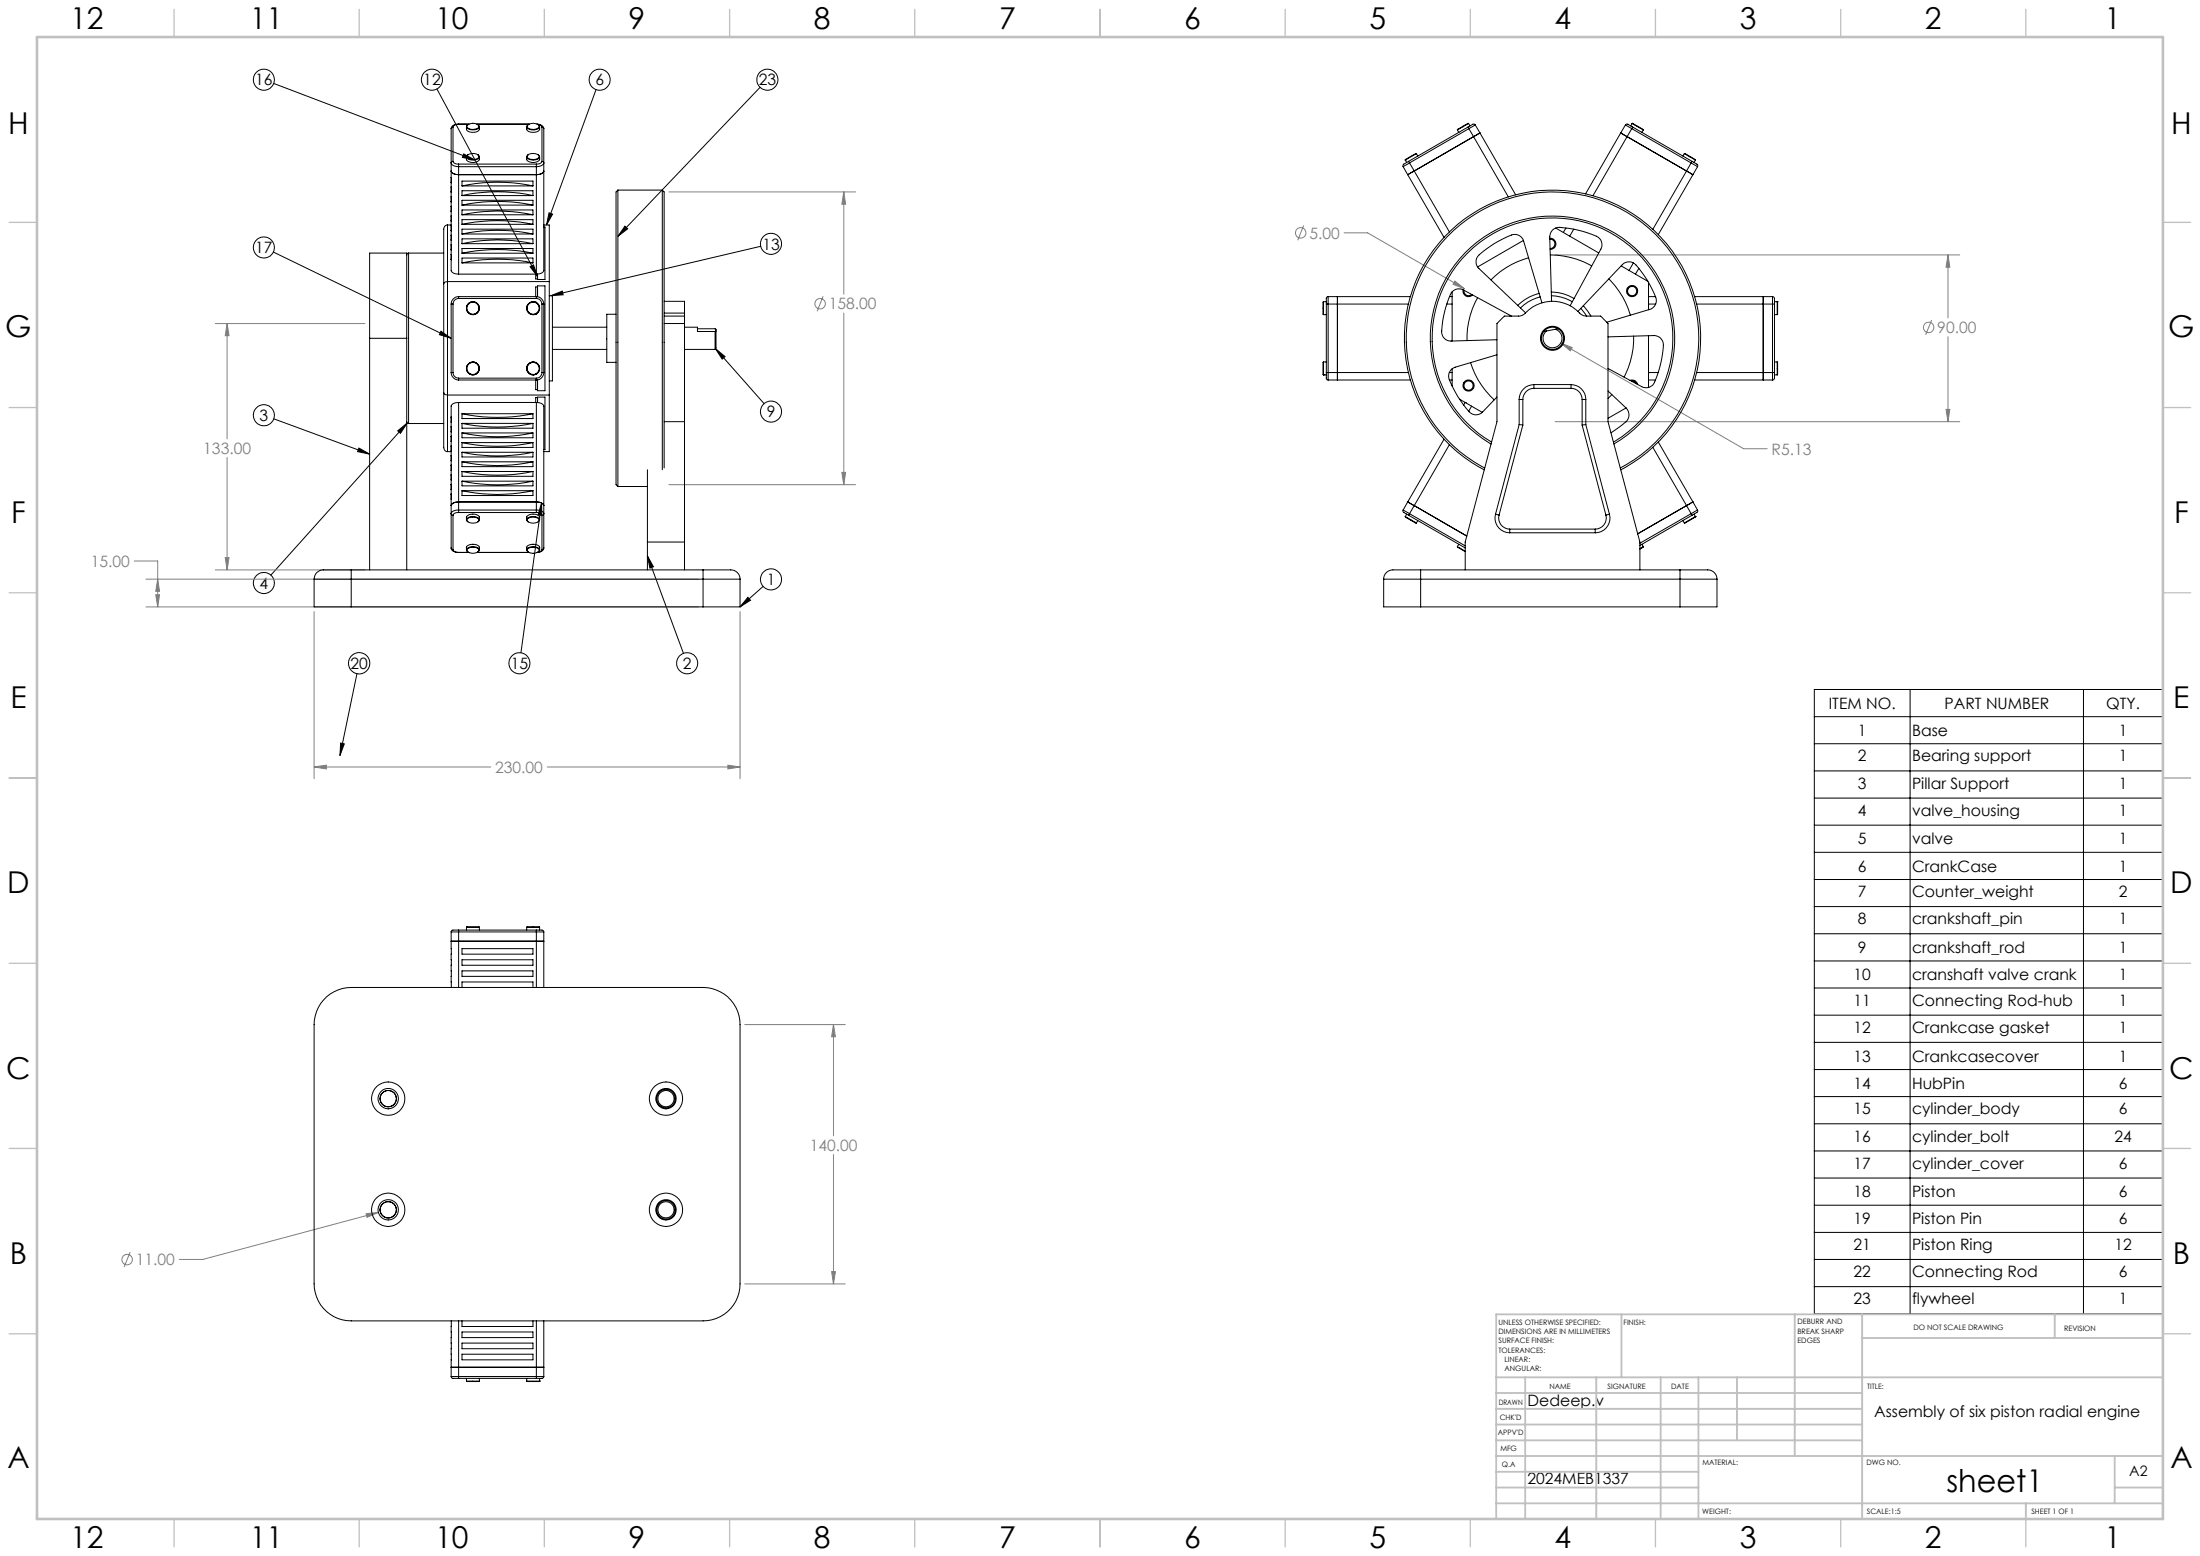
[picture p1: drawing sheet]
<svg xmlns="http://www.w3.org/2000/svg" width="594mm" height="420mm" viewBox="0 0 594 420" stroke-linecap="round" stroke-linejoin="round" font-family="sans-serif">
<g fill="none" stroke="#808080" stroke-width=".27">
<path d="M180.6 51.8h50.4M227.8 51.8l.5 3.3h-1zM227.8 51.8v27.6M222.3 80l-1.7 4M352 60.8l-1.6 4.1M362.9 62.8h6.4l26.1 15.1M392.8 75.9l2.6 2-3.1-1.2zM419.9 68.8h109.2M526 68.8l.5 3.3h-1.1zM526 68.8v17M58.1 87.3h40.4M61.3 87.3v31.1"/>
<path d="M61.3 87.3l.5 3.3h-1zM227.8 84.5v46.3M421.4 92.6l49.4 28.5h6.3M421.4 92.6l3.1 1.2-.5 .9zM521.5 86.4l-1.6 4M526 90.9v22.9M419.9 113.8h109.2M525.4 110.5h1.1l-.5 3.3zM61.3 123.5v30.3M180.6 130.8h50.4M227.3 127.5h1l-.5 3.3zM36.2 151.4h6.4v12.4"/>
<path d="M39.4 156.3h149.2M42.6 156.3l.5 3.3h-1zM58.1 153.8h40.4M60.8 150.5h1l-.5 3.3zM39.4 163.8h149.2M42.1 160.5h1l-.5 3.3zM84.8 165.1v45.1M199.8 165.1v45.1M84.8 207l3.3-.5v1.1zM84.8 207h47.7M147.7 207h52.1M196.5 206.5l3.3 .5-3.3 .6z"/>
<path d="M201.1 276.6h27.1M225 276.6v30M225 276.6l.6 3.2h-1.1zM225 311.6v35M35.1 338l-1.6 4M98.8 327.6l3.4-.3-3.1 1.3zM102.2 327.3l-47.4 12.7h-6.4M201.1 346.6h27.1M224.5 343.2h1.1l-.6 3.4z"/>
<circle cx="351.2" cy="62.9" r="1.41"/>
<circle cx="221.4" cy="82" r="1.41"/>
<circle cx="520.7" cy="88.4" r="1.42"/>
<circle cx="34.3" cy="340" r="1.41"/>
</g>
<g fill="none" stroke="#000" stroke-width=".27">
<path d="M73.9 22.5l54.2 20.7M118 24l27.1 50.6M160.9 24.2l-13.3 36.5M205.2 23.6l-38.4 40.2M125.2 41.5l2.9 1.7-3.3-.7zM148.2 57.4l1 .4-1.6 2.9zM73.8 68l48 23.3M143.1 72l.9-.5 1.1 3.1zM148.7 79.8l3.1-1.2 .2 1zM168.7 61l.8 .8-2.7 2zM205.4 66.5l-56.7 13.3M119.1 89.4l2.7 1.9-3.2-1z"/>
<path d="M193.2 94.1l2.6 2.2-.8 .6zM193.2 94.1l13.1 14.9M73.9 113l25.9 9.6M107.4 116.3l2.6-2.1-1.9 2.8zM110 114.2l-36.9 41M96.9 120.9l2.9 1.7-3.2-.7zM146.2 135.8l.1 3.3-1-.1zM146.2 135.8l-5.5 40.4M174.8 150.1l1.6 2.9-.9 .3zM174.8 150.1l9.7 26.3M206.1 158.3l-6.3 5.5M201.9 161.2l.7 .8-2.8 1.8z"/>
<path d="M96.4 181.8l-4.6 22.1M489.9 186.1h94.1v168.5h-94.1zM489.9 193.4h94.1M515.7 186.1v168.5M562.5 186.1v168.5M92 200.6l1 .2-1.2 3.1zM489.9 200.7h94.1M489.9 208.1h94.1M489.9 215.4h94.1M489.9 222.7h94.1M489.9 230.1h94.1M489.9 237.4h94.1"/>
<path d="M489.9 244.7h94.1M489.9 252h94.1M489.9 259.4h94.1M489.9 266.7h94.1M489.9 274h94.1M489.9 281.4h94.1M489.9 288.7h94.1M489.9 296h94.1M489.9 303.3h94.1M489.9 310.7h94.1M489.9 318h94.1M489.9 325.3h94.1"/>
<path d="M489.9 332.7h94.1M489.9 340h94.1M489.9 347.3h94.1"/>
<circle cx="71.2" cy="21.5" r="2.85"/>
<circle cx="116.6" cy="21.5" r="2.85"/>
<circle cx="161.9" cy="21.5" r="2.85"/>
<circle cx="207.2" cy="21.5" r="2.84"/>
<circle cx="71.3" cy="66.8" r="2.84"/>
<circle cx="208.2" cy="65.8" r="2.85"/>
<circle cx="71.3" cy="112.1" r="2.84"/>
<circle cx="208.2" cy="111.1" r="2.84"/>
<circle cx="71.2" cy="157.4" r="2.85"/>
<circle cx="208.2" cy="156.4" r="2.84"/>
<circle cx="97" cy="179" r="2.88"/>
<circle cx="140.3" cy="179" r="2.85"/>
<circle cx="185.5" cy="179" r="2.84"/>
</g>
<g fill="none" stroke="#c0c0c0" stroke-width=".35">
<path d="M47 2.5v7.5M97 2.5v7.5M147 2.5v7.5M197 2.5v7.5M247 2.5v7.5M297 2.5v7.5M347 2.5v7.5M397 2.5v7.5M447 2.5v7.5M497 2.5v7.5M547 2.5v7.5M2.5 60h7.5"/>
<path d="M584 60h7.5M2.5 110h7.5M584 110h7.5M2.5 160h7.5M584 160h7.5M2.5 210h7.5M584 210h7.5M2.5 260h7.5M584 260h7.5M2.5 310h7.5M584 310h7.5M2.5 360h7.5"/>
<path d="M584 360h7.5M47 410v7.5M97 410v7.5M147 410v7.5M197 410v7.5M247 410v7.5M297 410v7.5M347 410v7.5M397 410v7.5M447 410v7.5M497 410v7.5M547 410v7.5"/>
</g>
<g fill="none" stroke="#c0c0c0" stroke-width=".5">
<path d="M437.8 354.8v17M484.6 354.8v38.2M502.8 354.8v55.2M554.8 354.8v6.4M584 354.8h-180v55.2M404 371.8h180M404 376h98.8M411.8 371.8v38.2M431 371.8v38.2M448.4 371.8v38.2M458.6 371.8v38.2M469 371.8v17"/>
<path d="M502.8 361.2h81.2M404 388.8h98.8M404 384.5h98.8M404 380.3h98.8M404 397.3h54.6M404 393h180M571 393v12.8M404 405.8h180M404 401.5h54.6M547 405.8v4.2M571 401.5h13"/>
</g>
<path d="M10 10h574v400h-574z" fill="none" stroke="#c0c0c0" stroke-width=".7"/>
<path d="M92 200.6l1 .2-1.2 3.1zM125.2 41.5l2.9 1.7-3.3-.7zM143.1 72l.9-.5 1.1 3.1zM148.2 57.4l1 .4-1.6 2.9zM168.7 61l.8 .8-2.7 2zM148.7 79.8l3.1-1.2 .2 1zM193.2 94.1l2.6 2.2-.8 .6zM201.9 161.2l.7 .8-2.8 1.8zM174.8 150.1l1.6 2.9-.9 .3zM146.2 135.8l.1 3.3-1-.1zM96.9 120.9l2.9 1.7-3.2-.7zM107.4 116.3l2.6-2.1-1.9 2.8zM119.1 89.4l2.7 1.9-3.2-1z" fill="#000"/>
<path d="M42.6 156.3l.5 3.3h-1zM42.1 160.5h1l-.5 3.3zM84.8 207l3.3-.5v1.1zM196.5 206.5l3.3 .5-3.3 .6zM227.3 127.5h1l-.5 3.3zM227.8 51.8l.5 3.3h-1zM61.3 87.3l.5 3.3h-1zM60.8 150.5h1l-.5 3.3zM225 276.6l.6 3.2h-1.1zM224.5 343.2h1.1l-.6 3.4zM98.8 327.6l.3 1 3.1-1.3zM421.4 92.6l2.6 2.1 .5-.9zM526 68.8l.5 3.3h-1.1zM525.4 110.5h1.1l-.5 3.3zM392.8 75.9l-.5 .8 3.1 1.2z" fill="#808080"/>
<g fill="none" stroke="#000" stroke-width=".27">
<path d="M121.8 34.7v38.3a1.81 1.81 0 0 0 2 1M122.3 34.3l-.3 .1-.2 .3M122.3 34.3v9.3M123.8 33.5h-.3a1.51 1.51 0 0 0-1.7 1.2M123.8 33.5a1.45 1.45 0 0 0-1.5 .8M123.8 33.5h2.8M123.8 33.5h.1M123.8 33.5h2.7M125.9 34.8a1.62 1.62 0 0 0 2.1 .9l.4-.1a1.04 1.04 0 0 0 1-.8M125.9 34.2v.8M126.2 33.8a2.27 2.27 0 0 1 3.1 .2 1.51 1.51 0 0 1-1.8 .9h-.5a.82 .82 0 0 1-.8-1.1zM126.4 33.6l-.1 .1a.54 .54 0 0 0-.1 1 2.64 2.64 0 0 0 3.2-.3l-.1-.5-.3-.3"/>
<path d="M128.7 33.5h14.2M128.9 33.5h13.9M129.4 34.2v.8M142.2 34.8a1.62 1.62 0 0 0 2 .9l.5-.1a1.04 1.04 0 0 0 1-.8M142.2 34.2v.8M142.5 33.8a2.24 2.24 0 0 1 3.1 .3 2.1 2.1 0 0 1-3.3 .2zM142.6 33.6l-.1 .1a.54 .54 0 0 0-.1 .9 2.55 2.55 0 0 0 3.2-.2l.1-.2M145 33.5l.6 .1 .8 .4 .4 .7M145.2 33.6l.8 .3 .3 .4M145.3 33.6l.4 .6M145.7 34.2v.8M146.3 34.3l.4 .1 .1 .3"/>
<path d="M146.3 34.3v9.3M146.8 34.7v38.3a1.81 1.81 0 0 1-2 1M393.5 35.1l.4 .6M396.3 34.3l.3 .4M396.3 34.3l-16 9.3M396.5 33.3l-3 1.8M396.5 33.3l.4 .7M396.6 34.7l1.3 2.2M396.6 34.7l-16 9.3M397.9 36.9l-16.1 9.3M397.9 36.9l9.3 16.2M398.3 33.7l-1.7 1"/>
<path d="M398.3 33.7l-.5-.2-1.5 .8M398.3 33.7l1.3 2.2M399.6 35.9l-1.7 1M399.6 35.9l9.6 16.7M437.6 35.9l1.7 1M437.6 35.9l-9.5 16.4M438.9 33.7l1.7 1M438.9 33.7l.6-.2 1.3 .8M438.9 33.7l-1.3 2.2M439.3 36.9l16.1 9.3M439.3 36.9l-9.2 15.9M440.6 34.7l-1.3 2.2"/>
<path d="M440.6 34.7l16 9.3M440.7 33.3h.1M440.7 33.3l3 1.8M440.7 33.3l-.4 .7M440.8 34.3l-.2 .4M440.8 34.3l16 9.3M443.7 35.1l-.4 .6M121.8 46.2a1.81 1.81 0 0 0 2 .9h21a1.81 1.81 0 0 0 2-.9M121.8 59.6v.1M121.8 58.3v.1M121.8 57v.1M121.8 55.7v.1"/>
<path d="M121.8 54.4v.1M121.8 53.1v.1M121.8 51.8v.1M121.8 50.5v.1M121.8 49.2v.1M121.8 47.9v.1M122.3 43.6h-.1a.51 .51 0 0 0-.4 .4 .51 .51 0 0 0 .4 .5l1.6 .5M122.3 43.6a1.38 1.38 0 0 0 1.5 .7M123.8 44.3v.7M123.8 45h21M123.8 44.3h21M123.8 45v29"/>
<path d="M124.7 50.2a46.9 46.9 0 0 1 19.2 0M124.7 52.8a45.3 45.3 0 0 1 19.2 0M124.7 55.4a46.9 46.9 0 0 1 19.2 0M124.7 58a45.3 45.3 0 0 1 19.2 0M124.7 50.2v-1.3h19.2v1.3M124.7 52.8v-1.3h19.2v1.3M124.7 55.4v-1.3h19.2v1.3M124.7 58v-1.3h19.2v1.3M124.7 55.4h19.2M124.7 50.2h19.2M124.7 52.8h19.2M124.7 58h19.2"/>
<path d="M125.9 42.9a1.77 1.77 0 0 0 2.5 .9 1.04 1.04 0 0 0 1-.9M125.9 42.4v.7M126.3 41.8a2.34 2.34 0 0 1 3 .3 1.26 1.26 0 0 1-1.7 1l-.9-.2a.65 .65 0 0 1-.6-.9zM126.4 41.8l-.5 .6M129 41.8h.1a.55 .55 0 0 1 .2 .9 2.63 2.63 0 0 1-3.3-.1l-.1-.2M129.4 42.4v.7M142.2 42.9a1.77 1.77 0 0 0 2.5 .9 1.04 1.04 0 0 0 1-.9M142.2 42.4v.7M142.5 41.9a2.43 2.43 0 0 1 3 .1l.1 .3a2.15 2.15 0 0 1-3.3 0zM142.6 41.8h-.1a.56 .56 0 0 0-.2 .9 2.68 2.68 0 0 0 3.3-.1v-.5l-.3-.3M144.8 44.3v.7M144.8 45v29"/>
<path d="M145.7 42.4v.7M146.3 43.6h.2a.58 .58 0 0 1 .3 .6 .58 .58 0 0 1-.6 .5l-1.4 .3M146.3 43.6a1.38 1.38 0 0 1-1.5 .7M166.8 51.3v80M166.8 51.3l-.5 .5v79l.5 .5M166.8 51.3h12M178.8 51.3v75.5M178.8 51.3l.5 .5v74.5M378.8 45l1.3 2.1M379.4 43.2h.1M379.4 43.2l.4 .7M380.1 47.1l9.8 17"/>
<path d="M380.3 43.6l.3 .4M380.3 43.6l-1.3 .7-.2 .4v.3M380.6 44l-1.8 1M380.6 44l1.2 2.2M381.8 46.2l-1.7 .9M381.8 46.2l9.5 16.4M382.4 41.5l-3 1.7M382.4 41.5l.4 .6M454.8 41.5l3 1.7M454.8 41.5l-.4 .6M455.4 46.2l1.7 .9M455.4 46.2l-9.1 15.7"/>
<path d="M456.6 44l1.7 1M456.6 44l-1.2 2.2M456.8 43.6l1.4 .7 .2 .3-.1 .4M456.8 43.6l-.2 .4M457.1 47.1l-9.4 16.2M457.8 43.2l-.4 .7M458.3 45l-1.2 2.1M110.3 68.3l-.3 .2-.2 .3M110.3 68.3v46M110.3 68.3h9.5M120.8 60.7a1.09 1.09 0 0 0-1 1.2v58.9a1.09 1.09 0 0 0 1 1.1M120.8 60.7v61.2"/>
<path d="M120.8 60.7h1M121.8 68.7v.1M121.8 67.4v.1M121.8 66.1v.1M121.8 64.8v.1M121.8 63.5v.1M121.8 62.2v.1M121.8 60.9v.1M121.8 70v.1M123.8 74h21M124.7 60.6a46.9 46.9 0 0 1 19.2 0M124.7 63.2a46.9 46.9 0 0 1 19.2 0"/>
<path d="M124.7 65.8a45.3 45.3 0 0 1 19.2 0M124.7 68.4a46.9 46.9 0 0 1 19.2 0M124.7 71a46.9 46.9 0 0 1 19.2 0M124.7 60.6v-1.3h19.2v1.3M124.7 63.2v-1.3h19.2v1.3M124.7 65.8v-1.3h19.2v1.3M124.7 68.4v-1.3h19.2v1.3M124.7 71v-1.3h19.2v1.3M124.7 71h19.2M124.7 65.8h19.2M124.7 60.6h19.2M124.7 63.2h19.2"/>
<path d="M124.7 68.4h19.2M144.6 74v1.3h.5M145.1 77.5h-.5v2.6M146.8 61.3h.3v14.1h-2v-1.4M146.8 60.7h1.5v61.2h-1.5M148.3 79.8h.9v23h-.9M148.3 76h-27.5a.94 .94 0 0 0-1 .6M392.1 78.8v13.3M395 78.2a1.49 1.49 0 0 0 .8 1.7 1.49 1.49 0 0 0 1.8-.3M395.3 78.4a1.25 1.25 0 0 0 .6 1.3 1.25 1.25 0 0 0 1.5-.2M411.3 64.9l-12.3 7.2M412.7 69.6a22.3 22.3 0 0 0-10.1 5.9"/>
<path d="M415.6 79.2h-.1a12.5 12.5 0 0 0-5.7 3.2M418.5 64.3a1.5 1.5 0 0 1 1.6 1.5 1.5 1.5 0 0 1-1.6 1.5M418.5 64.6a1.25 1.25 0 0 1 1.3 1.2 1.25 1.25 0 0 1-1.3 1.3M418.6 68.8a23 23 0 0 1 11.2 3M418.9 79.8a11.7 11.7 0 0 1 5.6 1.7M418.9 78.8a11.8 11.8 0 0 1 6.1 1.8M420 61.5l11.7 6.8M422.8 61.5l-.7 1.2M424.9 61.9l-1.1 1.8M434.4 75.3a22.7 22.7 0 0 1 5.8 9.8M437.7 71.8l7.2 4.1M441 71l-1.2 2"/>
<path d="M442.5 72.4l-.9 1.6M445.1 76.2v7.4M99.8 91.3v-23h10v23M99.8 91.3h10M99.8 91.3v62.5M109.8 91.3v62.5M121.8 82.1h.5M121.8 82.1v18.5M122.3 82.1v18.5M123.8 80.6a1.57 1.57 0 0 0-1.5 1.5M123.8 80.1a2.05 2.05 0 0 0-2 2M123.8 80.1v.5"/>
<path d="M123.8 80.6h21M123.8 80.1h21M144.6 97.8h.1M144.6 84.8h.1M144.6 81.6h.1M144.8 80.6a1.57 1.57 0 0 1 1.5 1.5M144.8 80.1v.5M144.8 80.1a2.05 2.05 0 0 1 2 2M145.1 80.1v-2.9h2v28.3h-2v-3M145.1 81.9h.1M145.1 84.4v.1M145.1 98.2h.1"/>
<path d="M146.3 82.1h.5M146.3 82.1v18.5M146.8 82.1v18.5M149.2 94.3h14.6M149.2 88.3h14.6M166.3 84.8h-2.5v13h2.5M179.3 81.3h5.5v3.2M179.3 87.3h5.5M179.3 85.3h5.5M179.3 84.5h5.5M184.8 88.3h3.5v1.2h4.8M184.8 84.5v.8"/>
<path d="M184.8 94.3h8.3M184.8 85.3v68.5M188.3 88.7h4.8l.2 .2v.4M193.1 89.5v4.8M193.3 89.3v4.6l-.2 .4M193.3 89.3l-.2 .2M357.3 81.4v3.5M357.3 97.7v3.5M357.3 97.7h.8M357.3 84.9h.8M357.3 81.4h.8M358.1 82.1h.5"/>
<path d="M358.1 82.1v18.5M358.6 80.1v2M358.6 80.1l-.5 .4v1.6M358.6 80.1h22.2M358.6 82.1h21.7M358.6 82.1v18.5M361.1 80.1v22.5M390.6 82.1h1.5M391.4 80.1h.7M392.1 99.5v4.7M397.1 97.9a22.4 22.4 0 0 0 6.3 10M399 80.3a22.5 22.5 0 0 0-2.9 11.7"/>
<path d="M404.2 95.8l-11.3 3.3a2.49 2.49 0 0 0-1.6 3.3 27.9 27.9 0 0 0 5.7 9.1 2.42 2.42 0 0 0 3.3-.3l3.9-4M407.7 85.1l-.1 .2M408.1 85.3l-13-7a2.49 2.49 0 0 0-3.5 1.2 23.8 23.8 0 0 0-2.2 10.9 2.4 2.4 0 0 0 2.4 1.7l12.4-.4M415.9 80.1a11.7 11.7 0 0 0-5.4 3M416.3 81.7l-4.9-16.6a2.49 2.49 0 0 0-3.3-1.7 27.9 27.9 0 0 0-9.1 5.8 2.52 2.52 0 0 0 .3 3.3l12.6 11.9M417.5 89.3l-.7 .2M418.9 81.3l-.5-17.4a2.76 2.76 0 0 1 4-2.4 27.2 27.2 0 0 1 9.1 2.5 2.51 2.51 0 0 1 .7 3.3l-8.3 15.2M419.9 88.9a2.56 2.56 0 0 1 1.5 3.7 2.56 2.56 0 0 1-3.9 .7 2.56 2.56 0 0 1 0-4M419.9 88.9l-2.4 .4M420.7 88.7a3 3 0 0 1 1 4.3 3 3 0 0 1-4.3 .8 3 3 0 0 1-.6-4.3M420.7 88.7a3 3 0 0 0-3.9 .8M420.7 88.7l-.8 .2"/>
<path d="M426 84l12-12.5a2.52 2.52 0 0 1 3.7 0 28.1 28.1 0 0 1 5.5 9.2 2.49 2.49 0 0 1-1.8 2.8l-11.6 3.5M426.8 83.3l1.6 2M427.5 82.5l2 2.8M434.2 90.9l12.3-.3a2.54 2.54 0 0 1 2.6 2.7 25.2 25.2 0 0 1-2.9 10.7 2.54 2.54 0 0 1-2.9 .4l-9.1-4.9M441.1 90.7a22.8 22.8 0 0 1-2.6 11.1M445.1 80.1h1.9M445.1 82.1h1.9M445.1 90.6v14M457.6 80.1h21M458.1 82.1h20.5M476.1 80.1v22.5M478.6 82.1h.5"/>
<path d="M478.6 80.1v2M478.6 80.1l.3 .1 .2 .4v1.5M478.6 82.1v18.5M479.1 97.7h.7M479.1 84.9h.7M479.1 81.4h.7M479.1 82.1v18.5M479.8 97.7v3.5M479.8 81.4h.1M479.8 81.4v3.5M109.8 113.8l.1 .3 .4 .2M110.3 114.3h9.5"/>
<path d="M119.8 106a.94 .94 0 0 0 1 .6h27.5M121.8 100.6h.5M121.8 100.6a2.05 2.05 0 0 0 2 2M121.8 119v.2M121.8 117.7v.2M121.8 116.4v.2M121.8 115.1v.2M121.8 113.8v.2M121.8 112.5v.2M122.3 100.6a1.57 1.57 0 0 0 1.5 1.5M123.8 102.1v.5M123.8 108.6a1.81 1.81 0 0 0-2 1v38.3"/>
<path d="M123.8 108.6v29.1M123.8 102.1h21M123.8 102.6h21M123.8 108.6h21M124.7 119.5a46.9 46.9 0 0 0 19.2 0M124.7 116.9a45.3 45.3 0 0 0 19.2 0M124.7 114.3a46.9 46.9 0 0 0 19.2 0M124.7 111.7a46.9 46.9 0 0 0 19.2 0M124.7 111.7v1.3h19.2v-1.3M124.7 114.3v1.3h19.2v-1.3M124.7 116.9v1.3h19.2v-1.3M124.7 119.5v1.3h19.2v-1.3"/>
<path d="M124.7 111.7h19.2M124.7 116.9h19.2M124.7 119.5h19.2M124.7 114.3h19.2M144.6 101.1h.1M144.6 102.6v2.6h.5M144.8 102.1v.5M144.8 108.6a1.81 1.81 0 0 1 2 1v38.3M144.8 108.6v29.1M145.1 100.7h.1M145.1 108.7v-1.5h2v14.1h-.3M145.1 107.3h-.5v1.3"/>
<path d="M146.3 100.6a1.57 1.57 0 0 1-1.5 1.5M146.3 100.6h.5M146.8 100.6a2.05 2.05 0 0 1-2 2M179.3 113.8h5.5M357.3 101.2h.1M357.3 101.2h.8M358.1 100.6h.5M358.1 100.6v1.6l.5 .4M358.6 100.6v2M358.6 102.6h22.2M358.6 100.6h21.7M389.9 118.6l-9.8 16.9"/>
<path d="M391.3 100.6h.8M391.4 102.6h.7M394.1 107.8l6.1 3.5M395.6 108.6h.1M395.6 108.6l-.4 .7M397.3 109.6l-.7 1.4M402.6 119.9a33 33 0 0 1-8.7-49.8 33 33 0 0 1 50.5 0 33 33 0 0 1-8.6 49.8M402.7 119.3a32.5 32.5 0 0 1-8.4-48.9 32.5 32.5 0 0 1 49.7 0 32.5 32.5 0 0 1-8.4 48.9M410.2 107.8h1M410.2 114.6l1 .1M410.2 107.8v6.8M410.2 114.6l-6.4 24.2"/>
<path d="M411.2 114.7l-6.5 24.3M411.2 107.8v6.9M414.2 103.8a4 4 0 0 0-4 4M414.2 103.8v1M414.2 104.8a3 3 0 0 0-3 3M414.2 103.8h10M414.2 104.8h10M424.2 103.8a4 4 0 0 1 4 4M424.2 104.8a3 3 0 0 1 3 3M424.2 103.8v1M427.2 107.8h1M427.2 114.7l6.4 24.3"/>
<path d="M427.2 107.8v6.9M428.2 114.6l-1 .1M428.2 114.6l6.4 24.2M428.2 107.8v6.8M434.2 105.5l4.9 4.7a2.52 2.52 0 0 1-.1 3.7l-4 2.9M435.2 106.5l-1 1M439 110.1l-4.8 2.8M440.1 102.7a1.51 1.51 0 0 1 2.1 1.1M440.4 102.9a1.17 1.17 0 0 1 1.4 .7M445.1 102.6h1.9M445.1 100.6h2.6M447.7 119.3l9.4 16.2"/>
<path d="M457.6 102.6h21M458.1 100.6h20.5M478.6 100.6v2M478.6 100.6h.5M479.1 100.6v1.5l-.2 .4-.3 .1M479.1 101.2h.7M120.8 121.9h1M121.8 136.5a1.81 1.81 0 0 1 2-1h21a1.81 1.81 0 0 1 2 1M121.8 134.6v.1M121.8 133.3v.2M121.8 132v.2M121.8 130.7v.2"/>
<path d="M121.8 129.4v.2M121.8 128.1v.2M121.8 126.8v.1M121.8 125.5v.2M121.8 124.2v.2M121.8 122.9v.2M121.8 121.6v.2M121.8 120.3v.2M122.3 139.1v9.2M123.8 137.7v.6M123.8 138.3a1.38 1.38 0 0 0-1.5 .8M123.8 137.7a1.73 1.73 0 0 0-2 1l.5 .4"/>
<path d="M123.8 138.3h21M123.8 137.7h21M124.7 132.5a45.3 45.3 0 0 0 19.2 0M124.7 129.9a46.9 46.9 0 0 0 19.2 0M124.7 127.3a46.9 46.9 0 0 0 19.2 0M124.7 124.7a45.3 45.3 0 0 0 19.2 0M124.7 122.1a46.9 46.9 0 0 0 19.2 0M124.7 122.1v1.2h19.2v-1.2M124.7 124.7v1.3h19.2v-1.3M124.7 127.3v1.3h19.2v-1.3M124.7 129.9v1.2h19.2v-1.2M124.7 132.5v1.3h19.2v-1.3"/>
<path d="M124.7 122.1h19.2M124.7 127.3h19.2M124.7 132.5h19.2M124.7 129.9h19.2M124.7 124.7h19.2M125.9 139.8a1.93 1.93 0 0 1 2.8-.9 .83 .83 0 0 1 .7 .9M125.9 139.5v.8M129.4 139.5v.8M142.2 139.8a1.93 1.93 0 0 1 2.7-.9 .83 .83 0 0 1 .8 .9M142.2 139.5v.8M144.8 137.7v.6M144.8 138.3a1.38 1.38 0 0 1 1.5 .8"/>
<path d="M144.8 137.7a1.65 1.65 0 0 1 2 1l-.5 .4M145.7 139.5v.8M146.3 139.1v9.2M166.8 131.3h8M174.8 126.8v27M378.8 137.7l1.8 1M378.8 137.7v.3l.2 .3 1.3 .8M379.4 139.4l3 1.8M379.8 138.8l-.4 .6M380.1 135.5l15.9 9.2M380.1 135.5l-1.3 2.2M380.3 139.1l15.3 8.8"/>
<path d="M380.6 138.7l-.3 .4M380.6 138.7l15 8.6M391.3 120l-10.7 18.7M400.8 126.8a40 40 0 0 1-12.6-60.7 40 40 0 0 1 62 0 40 40 0 0 1-12.6 60.7M400.9 126.3a39.5 39.5 0 0 1-12.3-60 39.5 39.5 0 0 1 61.2 0 39.5 39.5 0 0 1-12.3 60M403.8 138.8a4 4 0 0 0 3.8 5M403.8 138.8l.9 .2M404.7 139a3 3 0 0 0 2.9 3.8M433.6 139a3 3 0 0 1-2.9 3.8M434.6 138.8a4 4 0 0 1-3.9 5M434.6 138.8l-1 .2M446.3 120.7l9.1 15.8"/>
<path d="M455.4 136.5l1.2 2.2M455.4 136.5l-13.2 7.6M456.6 138.7l.2 .4M456.6 138.7l-13.8 7.9M456.8 139.1l-14 8.1M457.1 135.5l-1.7 1M457.1 135.5l1.2 2.2M457.4 138.8l.4 .6M457.8 139.4h.1M457.8 139.4l-3 1.8M458.3 137.7l-1.7 1M458.3 137.7l.1 .3-.2 .3-1.4 .8"/>
<path d="M84.8 156.3v7.5h10M84.8 156.3h10M94.8 153.8v2.5M94.8 153.8h-5.7a4.4 4.4 0 0 0-3.9 1.1l-.4 1.4M94.8 156.3h95M94.8 153.8h95M94.8 156.3v7.5M121.8 147.9a1.6 1.6 0 0 0 2 1.2M121.8 147.9l.2 .3 .3 .1M122.3 148.3a1.45 1.45 0 0 0 1.5 .8M123.8 149.1h.1M123.8 149.1h2.8"/>
<path d="M125.9 147.9a1.39 1.39 0 0 1 1.8-1h.5a1.19 1.19 0 0 1 1.2 1M125.9 147.7v.7M126.1 148.3a2.25 2.25 0 0 1 3.2 .1 1.31 1.31 0 0 1-1.7 .9l-1.2-.3-.3-.2zM126.2 140.1a2.32 2.32 0 0 1 3.1 .2 2.01 2.01 0 0 1-3 .5l-.2-.2zM126.4 140.8l-.5-.6a2.28 2.28 0 0 1 3.5 0v.3l-.4 .3M126.4 149l-.1-.1a.53 .53 0 0 1-.4-.4 .53 .53 0 0 1 .3-.5 2.52 2.52 0 0 1 3.2 .3l-.4 .7M128.7 149.1h14.2M129.4 147.7v.7M142.2 147.9a1.39 1.39 0 0 1 1.7-1h.6a1.19 1.19 0 0 1 1.2 1M142.2 147.7v.7M142.5 140a2.33 2.33 0 0 1 3.1 .4 2.11 2.11 0 0 1-3.1 .3l-.2-.4zM142.5 148.1a2.37 2.37 0 0 1 3 .2l.1 .3a2.15 2.15 0 0 1-3.3 0z"/>
<path d="M142.6 149l-.1-.1a.53 .53 0 0 1-.1-.9 2.66 2.66 0 0 1 3.2 .2v.5l-.3 .3M142.6 140.8h-.1a.55 .55 0 0 1-.1-.9 2.63 2.63 0 0 1 3.2 .1v.5l-.3 .3M145.7 147.7v.7M146.3 148.3l-.3 .4-.8 .4M146.8 147.9v.2a1.83 1.83 0 0 1-1.8 1M146.8 147.9l-.1 .3-.4 .1M174.8 146.3h10M189.8 153.8v2.5M189.8 156.3h10M189.8 153.8h5.7a4.4 4.4 0 0 1 3.9 1.1l.4 1.4M189.8 156.3v7.5M199.8 156.3v7.5h-10"/>
<path d="M373.6 156.3h10M373.6 156.3v7.5h10M382.8 140.5l-.4 .7M383.6 153.8v2.5M383.6 153.8h-5.7a4.4 4.4 0 0 0-3.9 1.1l-.4 1.4M383.6 156.3h70M383.6 153.8h70M383.6 156.3v7.5M393.5 147.5l2.1 1.3M393.5 147.5l2.1 1.4M393.9 146.9l-.4 .6M395.6 153.8v-7.5l8.6-32.5v-26.5l2-2h3.8a2.39 2.39 0 0 0 1.8-.8 10.3 10.3 0 0 1 15.3 .5l1 .3h4.1l2 2v26.5l8.6 32.5v7.5"/>
<path d="M407.6 142.8v1M407.6 143.8h23.1M407.6 142.8h23.1M430.7 142.8v1M443.3 146.9l.4 .6M443.7 147.5l-.9 .6M443.7 147.5l-.9 .7M453.6 153.8h5.6a4.4 4.4 0 0 1 4 1.1l.4 1.4M453.6 156.3h10M453.6 153.8v2.5M453.6 156.3v7.5M454.4 140.5l.4 .7"/>
<path d="M463.6 156.3v7.5h-10M94.8 163.8h95M383.6 163.8h70M121.8 254.1h25M121.8 251.5h2M121.8 259.1h.1M121.8 257.5h.1M121.8 256.1h.1M121.8 251.5v15M123.8 251.1v.4M123.8 251.1h-1.6l-.4 .4M123.8 251.5v15"/>
<path d="M123.8 251.5h21M123.8 251.1h21M124.7 256.1h19.2v1.4h-19.2zM124.7 259.1h19.2v1.4h-19.2zM125.9 250.3h.1M125.9 250.3h3.5M125.9 250.3v.8M129.4 250.3v.8M142.2 250.3h3.5M142.2 250.3v.8M144.8 251.5h2M144.8 251.1v.4"/>
<path d="M144.8 251.1h1.6l.4 .4M144.8 251.5v15M145.7 250.3v.8M146.8 251.5v15M88.2 269a10.3 10.3 0 0 1 6.6-2.5h95a10 10 0 0 1 10 10.1v70a10 10 0 0 1-10 9.9h-95a10 10 0 0 1-10-9.9v-70a10.2 10.2 0 0 1 3.4-7.6zM121.8 265.1h.1M121.8 263.5h.1M121.8 262.1h.1M121.8 260.5h.1M124.7 262.1h19.2v1.4h-19.2zM124.7 266.5v-1.4h19.2v1.4M121.8 359.5h.1"/>
<path d="M121.8 358.1h.1M121.8 356.5v15.1M123.8 356.5v15.1M124.7 356.5v1.6h19.2v-1.6M124.7 359.5h19.2v1.6h-19.2zM144.8 356.5v15.1M146.8 356.5v15.1M121.8 371.6h2M121.8 369.1h25M121.8 371.6l.3 .4 1.7 .1M121.8 367h.1M121.8 365.5h.1"/>
<path d="M121.8 364h.1M121.8 362.5h.1M121.8 361.1h.1M123.8 371.6v.5M123.8 371.6h21M123.8 372.1h21M124.7 362.5h19.2v1.5h-19.2zM124.7 365.5h19.2v1.5h-19.2zM125.9 372.8h3.5M125.9 372.1v.7M129.4 372.1v.7M142.2 372.8h3.5"/>
<path d="M142.2 372.1v.7M144.8 371.6v.5M144.8 371.6h2M145.7 372.8h.1M145.7 372.1v.7M146.8 371.6l-.3 .4-1.7 .1"/>
<circle cx="440.7" cy="78.6" r="1.53"/>
<circle cx="440.7" cy="78.6" r="1.24"/>
<circle cx="127.7" cy="83.2" r="1.75"/>
<circle cx="127.7" cy="99.4" r="1.75"/>
<circle cx="127.7" cy="99.4" r="1.63"/>
<circle cx="127.7" cy="83.2" r="1.64"/>
<circle cx="127.7" cy="99.5" r="1.75"/>
<circle cx="143.9" cy="83.2" r="1.75"/>
<circle cx="143.9" cy="99.4" r="1.75"/>
<circle cx="143.9" cy="99.5" r="1.63"/>
<circle cx="144" cy="83.2" r="1.75"/>
<circle cx="144" cy="83.2" r="1.64"/>
<circle cx="144" cy="99.4" r="1.75"/>
<circle cx="419.2" cy="91.3" r="3.3"/>
<circle cx="396.5" cy="104.1" r="1.24"/>
<circle cx="396.5" cy="104" r="1.52"/>
<circle cx="104.8" cy="296.5" r="4.5"/>
<circle cx="104.8" cy="296.5" r="2.23"/>
<circle cx="104.8" cy="296.6" r="2.75"/>
<circle cx="179.8" cy="296.5" r="4.5"/>
<circle cx="179.8" cy="296.5" r="2.5"/>
<circle cx="179.8" cy="296.6" r="2.21"/>
<circle cx="179.8" cy="296.6" r="2.75"/>
<circle cx="104.8" cy="326.6" r="4.5"/>
<circle cx="104.8" cy="326.5" r="2.22"/>
<circle cx="104.8" cy="326.5" r="2.75"/>
<circle cx="179.8" cy="326.5" r="2.51"/>
<circle cx="179.8" cy="326.6" r="4.5"/>
<circle cx="179.8" cy="326.5" r="2.21"/>
<circle cx="179.8" cy="326.5" r="2.75"/>
</g>
<text font-size="8.5" x="525.6" y="402.7">sheet1</text>
<g font-size="8.1">
<text x="19" y="8">12</text>
<text x="67.5" y="8">11</text>
<text x="117.5" y="8">10</text>
<text x="169.7" y="8">9</text>
<text x="219.7" y="8">8</text>
<text x="269.7" y="8">7</text>
<text x="319.7" y="8">6</text>
<text x="369.7" y="8">5</text>
<text x="419.7" y="8">4</text>
<text x="469.7" y="8">3</text>
<text x="519.7" y="8">2</text>
<text x="568.2" y="8">1</text>
<text x="2.2" y="36.1">H</text>
<text x="586.2" y="36.1">H</text>
<text x="1.4" y="91.1">G</text>
<text x="585.4" y="91.1">G</text>
<text x="3" y="141.1">F</text>
<text x="587" y="141.1">F</text>
<text x="2.8" y="191.1">E</text>
<text x="586.8" y="191.1">E</text>
<text x="2" y="241.1">D</text>
<text x="586" y="241.1">D</text>
<text x="1.7" y="291.1">C</text>
<text x="585.7" y="291.1">C</text>
<text x="2.7" y="341.1">B</text>
<text x="586.7" y="341.1">B</text>
<text x="2" y="396.1">A</text>
<text x="586" y="396.1">A</text>
<text x="19" y="418">12</text>
<text x="67.5" y="418">11</text>
<text x="117.5" y="418">10</text>
<text x="169.7" y="418">9</text>
<text x="219.7" y="418">8</text>
<text x="269.7" y="418">7</text>
<text x="319.7" y="418">6</text>
<text x="369.7" y="418">5</text>
<text x="419.7" y="418">4</text>
<text x="469.7" y="418">3</text>
<text x="519.7" y="418">2</text>
<text x="568.2" y="418">1</text>
</g>
<g font-size="4.2">
<text x="68.9" y="23.1">16</text>
<text x="114.3" y="23.1">12</text>
<text x="160.8" y="23.1">6</text>
<text x="204.9" y="23.1">23</text>
<text x="68.9" y="68.3">17</text>
<text x="205.8" y="67.4">13</text>
<text x="70.1" y="113.6">3</text>
<text x="207" y="112.6">9</text>
<text x="70.1" y="158.9">4</text>
<text x="207" y="157.9">1</text>
<text x="94.6" y="180.6">20</text>
<text x="137.9" y="180.6">15</text>
<text x="184.4" y="180.6">2</text>
<text x="493.8" y="191.3">ITEM NO.</text>
<text x="525" y="191.3">PART NUMBER</text>
<text x="568.7" y="191.3">QTY.</text>
<text x="501.6" y="198.6">1</text>
<text x="516.3" y="198.6">Base</text>
<text x="572.1" y="198.6">1</text>
<text x="501.6" y="205.5">2</text>
<text x="516.3" y="205.5">Bearing support</text>
<text x="572.1" y="205.5">1</text>
<text x="501.6" y="212.9">3</text>
<text x="516.3" y="212.9">Pillar Support</text>
<text x="572.1" y="212.9">1</text>
<text x="501.6" y="220.2">4</text>
<text x="516.3" y="220.2">valve_housing</text>
<text x="572.1" y="220.2">1</text>
<text x="501.6" y="227.9">5</text>
<text x="516.3" y="227.9">valve</text>
<text x="572.1" y="227.9">1</text>
<text x="501.6" y="235.2">6</text>
<text x="516.3" y="235.2">CrankCase</text>
<text x="572.1" y="235.2">1</text>
<text x="501.6" y="242.2">7</text>
<text x="516.3" y="242.2">Counter_weight</text>
<text x="572.1" y="242.2">2</text>
<text x="501.6" y="249.5">8</text>
<text x="516.3" y="249.5">crankshaft_pin</text>
<text x="572.1" y="249.5">1</text>
<text x="501.6" y="257.2">9</text>
<text x="516.3" y="257.2">crankshaft_rod</text>
<text x="572.1" y="257.2">1</text>
<text x="500.5" y="264.6">10</text>
<text x="516.3" y="264.6">cranshaft valve crank</text>
<text x="572.1" y="264.6">1</text>
<text x="500.5" y="271.5">11</text>
<text x="516.3" y="271.5">Connecting Rod-hub</text>
<text x="572.1" y="271.5">1</text>
<text x="500.5" y="278.8">12</text>
<text x="516.3" y="278.8">Crankcase gasket</text>
<text x="572.1" y="278.8">1</text>
<text x="500.5" y="286.5">13</text>
<text x="516.3" y="286.5">Crankcasecover</text>
<text x="572.1" y="286.5">1</text>
<text x="500.5" y="293.9">14</text>
<text x="516.3" y="293.9">HubPin</text>
<text x="572.1" y="293.9">6</text>
<text x="500.5" y="300.8">15</text>
<text x="516.3" y="300.8">cylinder_body</text>
<text x="572.1" y="300.8">6</text>
<text x="500.5" y="308.1">16</text>
<text x="516.3" y="308.1">cylinder_bolt</text>
<text x="570.9" y="308.1">24</text>
<text x="500.5" y="315.5">17</text>
<text x="516.3" y="315.5">cylinder_cover</text>
<text x="572.1" y="315.5">6</text>
<text x="500.5" y="323.2">18</text>
<text x="516.3" y="323.2">Piston</text>
<text x="572.1" y="323.2">6</text>
<text x="500.5" y="330.5">19</text>
<text x="516.3" y="330.5">Piston Pin</text>
<text x="572.1" y="330.5">6</text>
<text x="500.5" y="337.4">21</text>
<text x="516.3" y="337.4">Piston Ring</text>
<text x="570.9" y="337.4">12</text>
<text x="500.5" y="344.8">22</text>
<text x="516.3" y="344.8">Connecting Rod</text>
<text x="572.1" y="344.8">6</text>
<text x="500.5" y="352.1">23</text>
<text x="516.3" y="352.1">flywheel</text>
<text x="572.1" y="352.1">1</text>
<text x="412.4" y="379.5">Dedeep.v</text>
<text x="506.1" y="382.5">Assembly of six piston radial engine</text>
<text x="412.4" y="400.7">2024MEB1337</text>
</g>
<g font-size="4.2" fill="#808080">
<text x="353.5" y="64.4">5.00</text>
<text x="223.8" y="83.5">158.00</text>
<text x="523.1" y="89.9">90.00</text>
<text x="54.9" y="122.6">133.00</text>
<text x="478.3" y="122.7">R5.13</text>
<text x="24.5" y="153">15.00</text>
<text x="133.7" y="208.6">230.00</text>
<text x="218.6" y="310.7">140.00</text>
<text x="36.7" y="341.5">11.00</text>
</g>
<text font-size="3.9" x="574.9" y="398.5">A2</text>
<g font-size="2">
<text x="404.6" y="357.6">UNLESS OTHERWISE SPECIFIED:</text>
<text x="438.4" y="357.6">FINISH:</text>
<text x="485.3" y="357.5">DEBURR AND</text>
<text x="485.3" y="360">BREAK SHARP</text>
<text x="516.6" y="359">DO NOT SCALE DRAWING</text>
<text x="557.3" y="359.2">REVISION</text>
<text x="404.6" y="360.1">DIMENSIONS ARE IN MILLIMETERS</text>
<text x="404.6" y="362.6">SURFACE FINISH:</text>
<text x="404.6" y="365.1">TOLERANCES:</text>
<text x="485.3" y="362.5">EDGES</text>
<text x="406.2" y="367.6">LINEAR:</text>
<text x="406.2" y="370.1">ANGULAR:</text>
<text x="418.3" y="375">NAME</text>
<text x="434" y="374.9">SIGNATURE</text>
<text x="451.2" y="374.9">DATE</text>
<text x="504.1" y="374.9">TITLE:</text>
<text x="404.6" y="379.1">DRAWN</text>
<text x="404.9" y="383.3">CHK'D</text>
<text x="404.4" y="387.4">APPV'D</text>
<text x="405.1" y="391.8">MFG</text>
<text x="405.5" y="396">Q.A</text>
<text x="459.6" y="395.5">MATERIAL:</text>
<text x="504" y="395.5">DWG NO.</text>
<text x="459.6" y="408.5">WEIGHT:</text>
<text x="504.1" y="408.6">SCALE:1:5</text>
<text x="548.5" y="408.6">SHEET 1 OF 1</text>
</g>
</svg>
